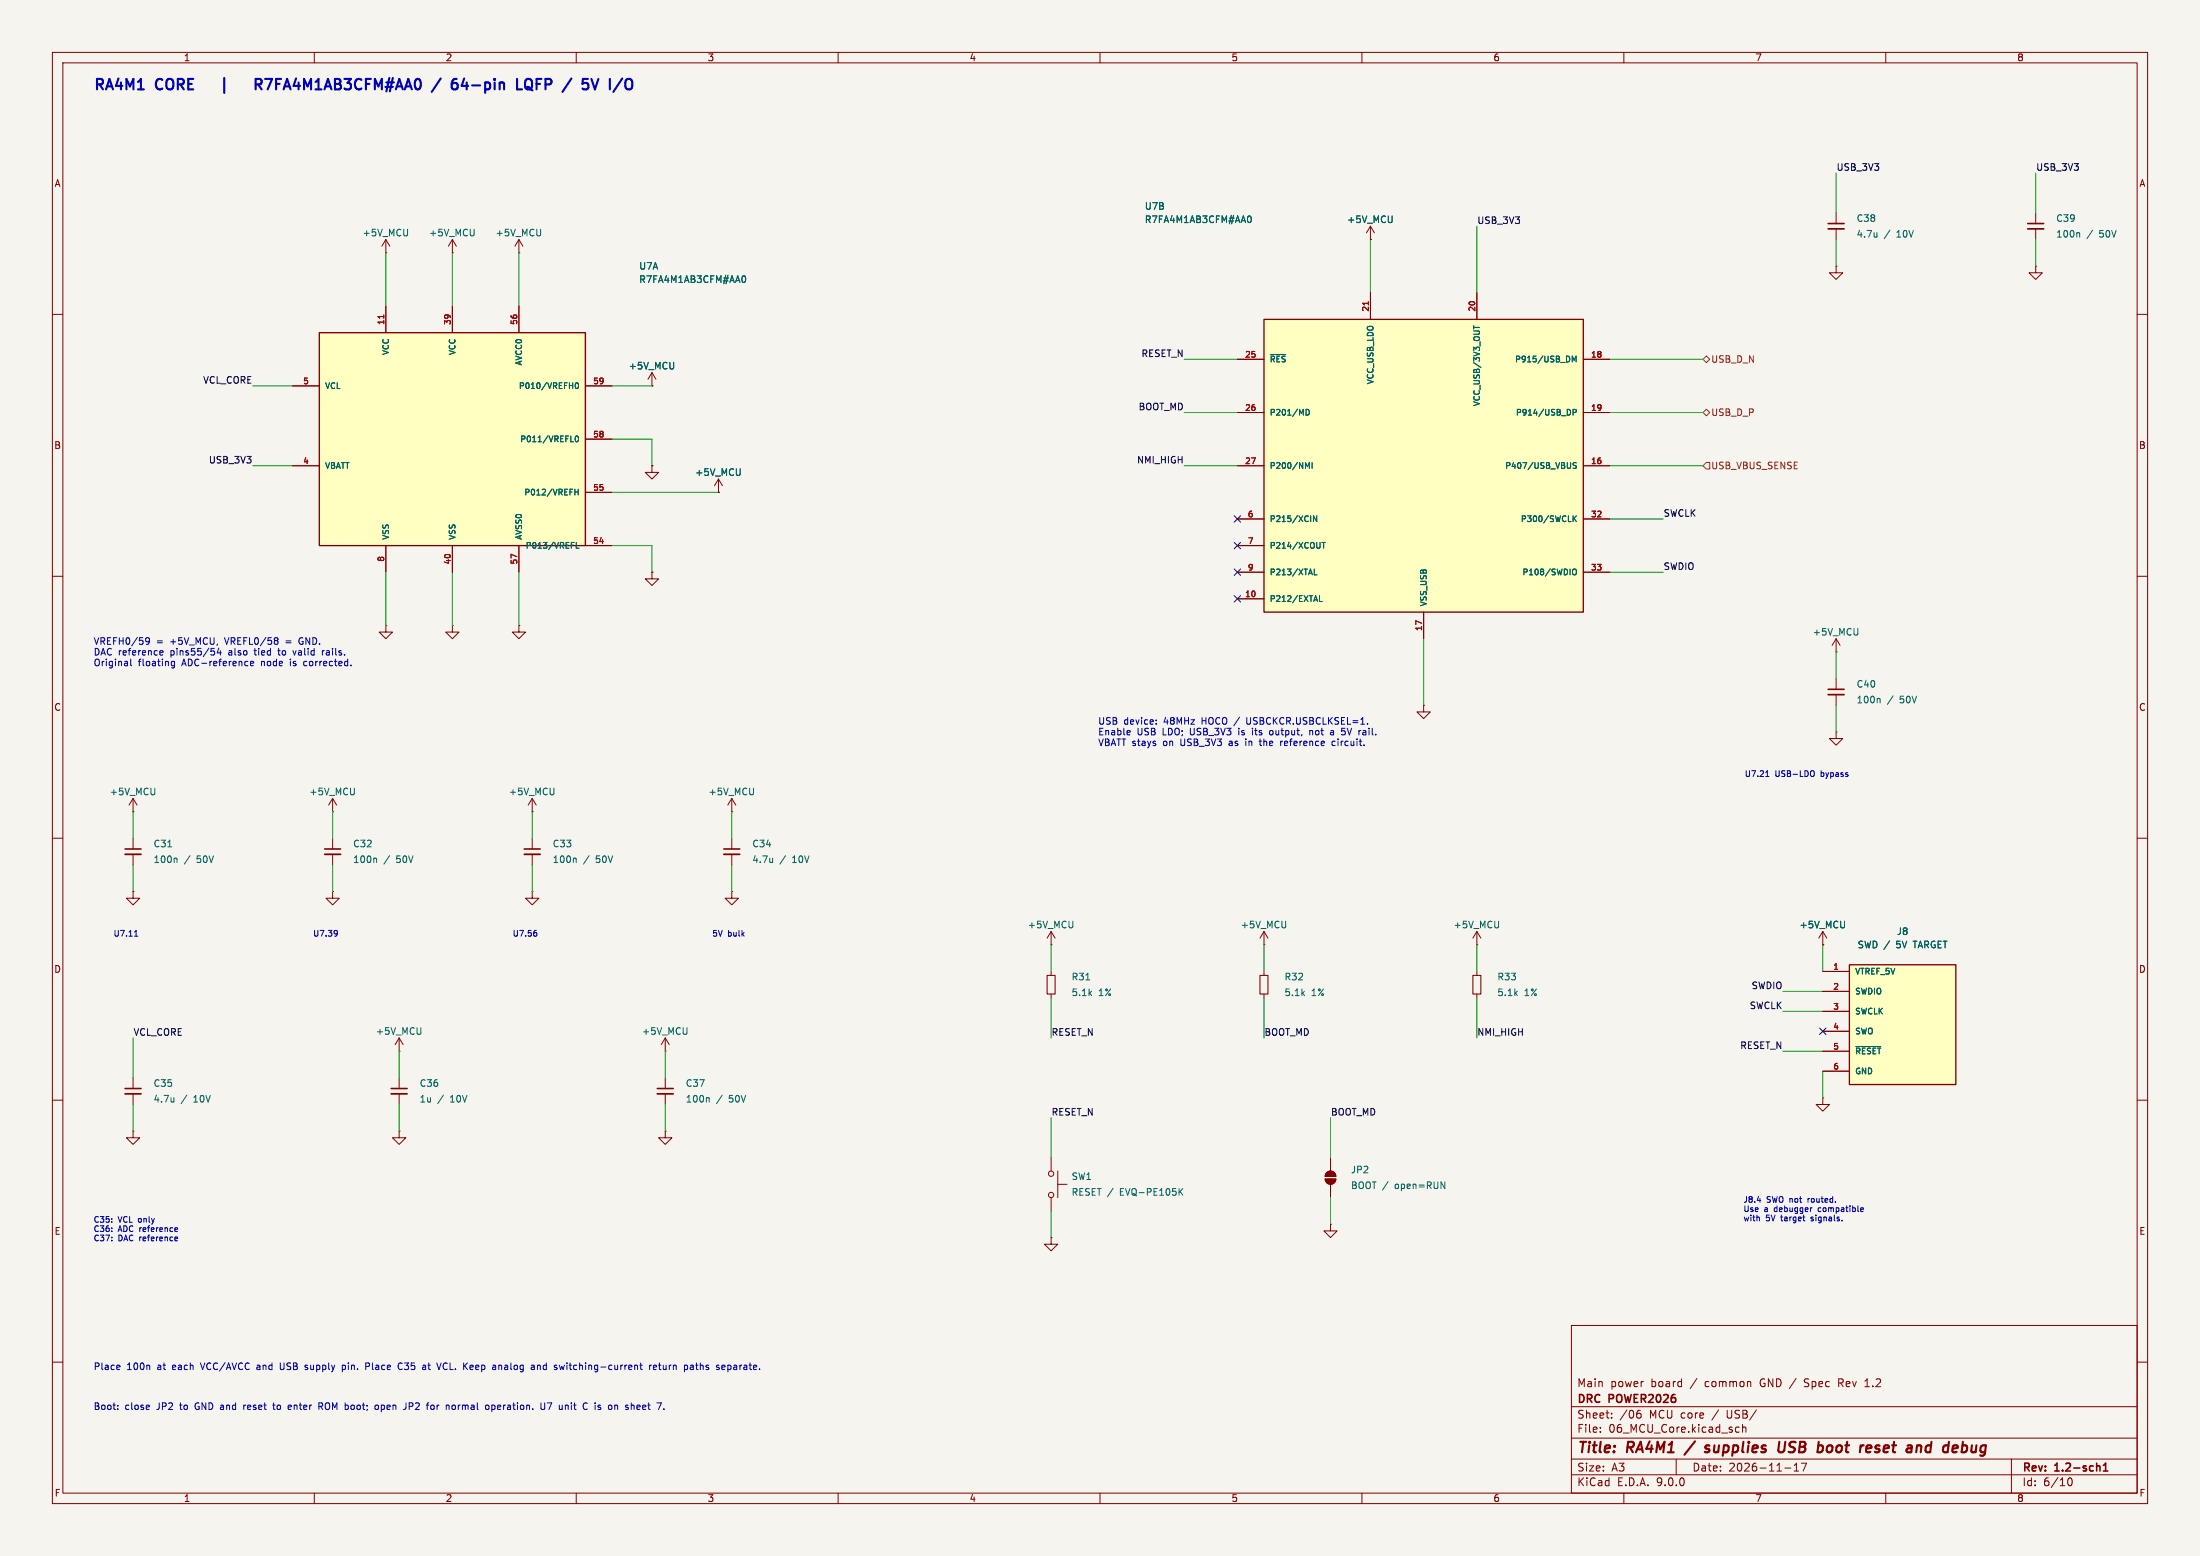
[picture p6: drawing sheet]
<svg xmlns="http://www.w3.org/2000/svg" width="420mm" height="297mm" viewBox="0 0 420 297" stroke-linecap="round" stroke-linejoin="round" font-family="sans-serif">
<path d="M0 0h420v297h-420z" fill="#f5f4ef" stroke="#f5f4ef" stroke-width=".19"/>
<g fill="none" stroke="#840000" stroke-width=".19">
<path d="M10 10h400v277h-400zM12 12h396v273h-396zM60 10v2M110 10v2M160 10v2M210 10v2M260 10v2M310 10v2M360 10v2M73.7 48.3h.1M73.7 45.7l-.8 1.3M73.7 45.7l.7 1.3"/>
<path d="M73.7 45.7v2.6M86.4 48.3h.1M86.4 45.7l-.8 1.3M86.4 45.7l.7 1.3M86.4 45.7v2.6M99.1 48.3h.1M99.1 45.7l-.8 1.3M99.1 45.7l.7 1.3M99.1 45.7v2.6M261.6 45.7h.1M261.6 43.2l-.7 1.3M261.6 43.2l.8 1.3"/>
<path d="M261.6 43.2v2.5M350.5 50.8v1.3h1.3l-1.3 1.2-1.3-1.2h1.3M350.5 50.8h.1M10 60h2M408 60h2M10 110h2M73.7 119.4v1.3h1.2l-1.2 1.2-1.3-1.2h1.3M73.7 119.4h.1M86.4 119.4v1.3h1.2l-1.2 1.2-1.3-1.2h1.3M86.4 119.4h.1M99.1 119.4v1.3h1.2l-1.2 1.2-1.3-1.2h1.3M99.1 119.4h.1"/>
<path d="M408 110h2M10 160h2M139.7 154.9h.1M139.7 152.4v2.5M139.7 152.4l-.8 1.3M139.7 152.4l.8 1.3M408 160h2M63.5 170.2v1.3h1.3l-1.3 1.2-1.3-1.2h1.3M63.5 170.2h.1M139.7 170.2v1.3h1.3l-1.3 1.2-1.3-1.2h1.3M139.7 170.2h.1M139.7 160v2.1"/>
<path d="M139.7 163.1v2M281.9 177.8v2.5M281.9 177.8l-.7 1.3M281.9 177.8l.8 1.3M281.9 180.3h.1M281.9 185.4v.8M281.9 189.7v.8M10 210h2M76.2 215.9v1.3h1.3l-1.3 1.2-1.3-1.2h1.3M76.2 215.9h.1M76.2 205.7v2.1M76.2 208.8v2"/>
<path d="M408 210h2M200.7 236.2v1.3h1.2l-1.2 1.3-1.3-1.3h1.3M200.7 236.2h.1M200.7 221v2.5M200.7 228.6v2.5M201.9 226.1h1.8M201.9 223.5v5.1M300 253h108v32h-108zM10 260h2M300 278.5h108M300 274.5h108M300 268.5h108"/>
<path d="M305.5 273.2v.2M305.5 272.5v.1M307.7 270.5v.2M307.7 269.8v.1M312.7 269.8h.5l.1 .2-.1 .5-.5 .2M313.2 269.2l-.5 .1M320 278.5v3M331.4 273.3h.6M331.4 272.5h.6M332.7 272.5l.2-.1 .3 .1 .1 .9M332.7 271.9v1.5M342.5 279.7l.4-.4v1.5"/>
<path d="M343.9 279.3h1l-.7 1.5M344.4 264.6l.3 .1M344.6 263.3l-.2 .2 .2 .3M351 264h.6M351.6 263.2h-.6v1.5M356 264.7h.9M356.2 263.5l.2-.3v1.5M384 278.5v6.5M408 260h2M60 285v2M110 285v2M160 285v2"/>
<path d="M210 285v2M260 285v2M300 281.5h108M310 285v2M340.7 280.2h1.2M342.5 280.8h.9M360 285v2M394.7 282.7l.2-.5 .2-.1a.8 .8 0 0 1 .5 .7 .8 .8 0 0 1-.5 .8l-.2-.2-.2-.4"/>
<circle cx="200.7" cy="224" r=".51"/>
<circle cx="200.7" cy="228.1" r=".51"/>
</g>
<path d="M138.2 162.1h3M74.7 207.8h3M401.5 279.7l.5-.4v1.5M401.5 280.8h.9" fill="none" stroke="#840000" stroke-width=".3"/>
<path d="M323.6 275.1l-2 2.6M326.3 276a.49 .49 0 0 0-.8 .3l.1 .1 .7 .2v.3l-.3 .3-.6-.1M339.7 275.2l-.2 1.6M340.8 275.2l-.2 1.6a.64 .64 0 0 1-1.1 .2M348.9 277.1h.6M349.5 275.9a.62 .62 0 0 0-.7 .4M357.9 277.1l.6 .1M358.4 275.9l-.4 .4 .3 .2h.3M368.1 275.9l-.5 .4v.5l.1 .3 .6 .1M374.8 275.9l.6 .1 .1 .3v.5l-.5 .4" fill="none" stroke="#840000" stroke-width=".4"/>
<path d="M138.2 163.1h3M74.7 208.8h3" fill="none" stroke="#840000" stroke-width=".33"/>
<path d="M77.8 43.8l-.1 1.1M90.5 43.8l-.1 1.1M103.2 43.8l-.1 1.1M265.8 41.2l-.1 1.2M143.8 150.4v1.2M147.5 163.8v.8M147.5 164.5l-.1 .1M286.1 175.8l-.1 1.2M225.3 227.4l.5 .7M225.8 226.9l-.7 .7" fill="none" stroke="#006464" stroke-width=".19"/>
<path d="M281.2 186.2h1.5v3.5h-1.5z" fill="none" stroke="#840000" stroke-width=".2"/>
<path d="M353.1 184.2h20.3v22.8h-20.3z" fill="#ffffc2"/>
<path d="M353.1 184.2h20.3v22.8h-20.3z" fill="none" stroke="#840000" stroke-width=".25"/>
<path d="M200.7 177.8l-.8 1.3M200.7 177.8l.7 1.3M200.7 177.8v2.5M200.7 180.3h.1M348 185.4h5.1M348 189.2h5.1M348 193h5.1M348 196.9h5.1M348 200.7h5.1M348 204.5h5.1" fill="none" stroke="#840000" stroke-width=".19"/>
<path d="M204.8 175.8l-.1 1.2M360.7 179.6l-1 1.6M354.3 199.8h4.7" fill="none" stroke="#006464" stroke-width=".19"/>
<path d="M241.3 61h61v55.8h-61z" fill="#ffffc2"/>
<path d="M241.3 61h61v55.8h-61z" fill="none" stroke="#840000" stroke-width=".25"/>
<g fill="none" stroke="#840000" stroke-width=".19">
<path d="M261.6 55.9v5.1M281.9 55.9v5.1M236.2 68.6h5.1M236.2 78.7h5.1M302.3 68.6h5M302.3 78.7h5M236.2 88.9h5.1M236.2 99.1h5.1M302.3 88.9h5M302.3 99.1h5M236.2 104.1h5.1M236.2 109.2h5.1"/>
<path d="M236.2 114.3h5.1M271.8 116.8v5.1M302.3 109.2h5"/>
</g>
<g fill="none" stroke="#006464" stroke-width=".19">
<path d="M238.4 41.2a.68 .68 0 0 1 .5 .7 .68 .68 0 0 1-.5 .6M242.5 67.7h2.9M249.3 78.1a.56 .56 0 0 1 .7 .6 .56 .56 0 0 1-.7 .5zM281.3 62.2v.6M281.3 62.5h1.1M300.1 69.1v-1.1l.4 .8 .4-.8v1.1M300.3 78.7h.5l.1-.5-.6-.1v1.1M249.2 88.3l.4 .8 .4-.8v1.1M250.5 88.3v1.1M251.4 98.5v1.1l-.7-1.1v1.1M300.3 98.5v1.1M300.5 98.9l.4 .7"/>
<path d="M300.9 88.4l-.4-.1-.2 .2 .1 .3 .5 .2v.3h-.6M300.9 98.5l-.6 .6M250.9 108.6v1.1h.5M251.9 113.7v1.1h.5M252.4 103.5h.6M252.7 103.5v1.1M300.2 109a.37 .37 0 0 1 .4-.4 .37 .37 0 0 1 .3 .4v.4a.37 .37 0 0 1-.3 .3 .37 .37 0 0 1-.4-.3"/>
</g>
<path d="M261.2 57.6v.6" fill="none" stroke="#a90000" stroke-width=".19"/>
<path d="M61 63.5h50.8v40.6h-50.8z" fill="#ffffc2"/>
<path d="M61 63.5h50.8v40.6h-50.8z" fill="none" stroke="#840000" stroke-width=".25"/>
<g fill="none" stroke="#840000" stroke-width=".19">
<path d="M73.7 58.4v5.1M86.4 58.4v5.1M99.1 58.4v5.1M261.6 45.7h.1M261.6 55.9v5.1M281.9 55.9v5.1M350.5 40.6v2.1M350.5 43.7v2M388.6 50.8v1.3h1.3l-1.3 1.2-1.3-1.2h1.3M388.6 50.8h.1M388.6 40.6v2.1M388.6 43.7v2"/>
<path d="M55.9 73.7h5.1M111.8 73.7h5M124.5 73.7h.1M124.5 71.1l-.8 1.3M124.5 71.1l.7 1.3M124.5 71.1v2.6M236.2 68.6h5.1M236.2 78.7h5.1M302.3 68.6h5M302.3 78.7h5M55.9 88.9h5.1M111.8 83.8h5"/>
<path d="M111.8 94h5M124.5 88.9v1.3h1.2l-1.2 1.2-1.3-1.2h1.3M124.5 88.9h.1M137.2 94h.1M137.2 91.4l-.8 1.3M137.2 91.4l.7 1.3M137.2 91.4v2.6M236.2 88.9h5.1M236.2 99.1h5.1M302.3 88.9h5M302.3 99.1h5M73.7 104.1v5.1"/>
<path d="M86.4 104.1v5.1M99.1 104.1v5.1M111.8 104.1h5M124.5 109.2v1.3h1.2l-1.2 1.3-1.3-1.3h1.3M124.5 109.2h.1M236.2 104.1h5.1M236.2 109.2h5.1M236.2 114.3h5.1M271.8 116.8v5.1M302.3 109.2h5M271.8 134.6v1.3h1.2l-1.2 1.3-1.3-1.3h1.3M271.8 134.6h.1"/>
<path d="M350.5 124.5h.1M350.5 139.7v1.3h1.3l-1.3 1.2-1.3-1.2h1.3M350.5 139.7h.1M350.5 121.9v2.6M350.5 129.5v2.1M350.5 132.6v2M350.5 121.9l-.7 1.3M350.5 121.9l.8 1.3M25.4 154.9h.1M25.4 152.4l-.8 1.3M25.4 152.4l.8 1.3M25.4 152.4v2.5"/>
<path d="M63.5 154.9h.1M63.5 152.4l-.8 1.3M63.5 152.4l.8 1.3M63.5 152.4v2.5M101.6 154.9h.1M101.6 152.4v2.5M101.6 152.4l-.8 1.3M101.6 152.4l.8 1.3M25.4 170.2v1.3h1.3l-1.3 1.2-1.3-1.2h1.3M25.4 170.2h.1M25.4 160v2.1M25.4 163.1v2"/>
<path d="M63.5 160v2.1M63.5 163.1v2M101.6 170.2v1.3h1.3l-1.3 1.2-1.3-1.2h1.3M101.6 170.2h.1M101.6 160v2.1M101.6 163.1v2M241.3 177.8l-.8 1.3M241.3 177.8l.8 1.3M241.3 177.8v2.5M348 177.8l-.8 1.3M348 177.8l.7 1.3M348 177.8v2.5"/>
<path d="M76.2 198.1l-.8 1.3M76.2 198.1l.8 1.3M76.2 198.1v2.6M127 198.1v2.6M127 198.1l-.8 1.3M127 198.1l.8 1.3M200.7 185.4v.8M200.7 189.7v.8M241.3 180.3h.1M241.3 185.4v.8M241.3 189.7v.8M348 180.3h.1"/>
<path d="M348 185.4h5.1M348 189.2h5.1M348 193h5.1M348 196.9h5.1M25.4 215.9v1.3h1.3l-1.3 1.2-1.3-1.2h1.3M25.4 215.9h.1M25.4 205.7v2.1M25.4 208.8v2M76.2 200.7h.1M127 200.7h.1M127 215.9v1.3h1.3l-1.3 1.2-1.3-1.2h1.3M127 215.9h.1"/>
<path d="M127 205.7v2.1M127 208.8v2M348 209.6v1.2h1.2l-1.2 1.3-1.3-1.3h1.3M348 209.6h.1M348 200.7h5.1M348 204.5h5.1M253 225h2a1.02 1.02 0 0 1-1 1.1 1.02 1.02 0 0 1-1-1.1zM253.3 223.8a1.02 1.02 0 0 1 1.1-.2 1.02 1.02 0 0 1 .6 .9h-2zM254 233.7v1.2h1.3l-1.3 1.3-1.3-1.3h1.3M254 233.7h.1M254 221v2.5M254 226.1v2.5"/>
</g>
<path d="M261.2 57.6v.6M73.3 60.1v.7" fill="none" stroke="#a90000" stroke-width=".19"/>
<g fill="none" stroke="#006464" stroke-width=".19">
<path d="M141.9 52.6a.68 .68 0 0 1 .5 .7 .68 .68 0 0 1-.5 .6M238.4 41.2a.68 .68 0 0 1 .5 .7 .68 .68 0 0 1-.5 .6M265.8 41.2l-.1 1.2M358.3 44.4v.9M358.3 45.1v.1M396.8 44.4l.2 .2v.7M109.9 73.2l.2-.1a.59 .59 0 0 1 .3 .5 .59 .59 0 0 1-.3 .6l-.3-.5zM128.6 69.2l-.1 1.1M242.5 67.7h2.9M249.3 78.1a.56 .56 0 0 1 .7 .6 .56 .56 0 0 1-.7 .5zM281.3 62.2v.6M281.3 62.5h1.1"/>
<path d="M300.1 69.1v-1.1l.4 .8 .4-.8v1.1M300.3 78.7h.5l.1-.5-.6-.1v1.1M109 84.3h.5M109.8 93.4v1.1M109.8 93.9h.6M109.9 83.3l.2-.1a.59 .59 0 0 1 .3 .6 .59 .59 0 0 1-.3 .5l-.3-.4zM110.4 93.4v1.1M141.3 89.5l-.1 1.1M249.2 88.3l.4 .8 .4-.8v1.1M250.5 88.3v1.1M251.4 98.5v1.1l-.7-1.1v1.1M300.3 98.5v1.1"/>
<path d="M300.5 98.9l.4 .7M300.9 88.4l-.4-.1-.2 .2 .1 .3 .5 .2v.3h-.6M300.9 98.5l-.6 .6M110 103.5v1.1h.5M250.9 108.6v1.1h.5M251.9 113.7v1.1h.5M252.4 103.5h.6M252.7 103.5v1.1M300.2 109a.37 .37 0 0 1 .4-.4 .37 .37 0 0 1 .3 .4v.4a.37 .37 0 0 1-.3 .3 .37 .37 0 0 1-.4-.3M354.7 120l-.1 1.1M358.7 133.3l.2 .2v.7M29.5 150.4v1.2"/>
<path d="M67.6 150.4v1.2M105.7 150.4v1.2M32 161.6h.8M33.6 163.8l.2 .2v.6M71.7 163.8l.2 .2v.6M109.8 163.8l.2 .2v.6M245.4 175.8v1.2M352.1 175.8v1.2M360.7 179.6l-1 1.6M80.3 196.2v1.1M131.1 196.2v1.1M207.3 187h.7"/>
<path d="M354.3 199.8h4.7M33.2 209.5v.9M33.2 210.2l-.1 .1M135.2 209.5l.2 .2v.7M275.1 225.6l.7 1.3v-1.3"/>
</g>
<path d="M349 42.7h3M387.1 42.7h3M349 131.6h3M23.9 162.1h3M62 162.1h3M100.1 162.1h3M23.9 207.8h3M125.5 207.8h3" fill="none" stroke="#840000" stroke-width=".3"/>
<path d="M349 43.7h3M387.1 43.7h3M349 132.6h3M23.9 163.1h3M62 163.1h3M100.1 163.1h3M23.9 208.8h3M125.5 208.8h3" fill="none" stroke="#840000" stroke-width=".33"/>
<path d="M199.9 186.2h1.5v3.5h-1.5zM240.5 186.2h1.6v3.5h-1.6z" fill="none" stroke="#840000" stroke-width=".2"/>
<g fill="#840000" stroke="#840000" stroke-width=".19">
<path d="M253.3 223.8a1.02 1.02 0 0 1 1.1-.2 1.02 1.02 0 0 1 .6 .9h-2z"/>
<path d="M253 225h2a1.02 1.02 0 0 1-1 1.1 1.02 1.02 0 0 1-1-1.1z"/>
</g>
<path d="M325.1 78.7l.7-.6 .6 .6-.6 .7zM325.1 68.6l.7-.7 .6 .7-.6 .6zM325.8 88.3h.6v1.2h-.6l-.7-.6z" fill="none" stroke="#725600" stroke-width=".19"/>
<g fill="none" stroke="#009600" stroke-width=".19">
<path d="M350.5 33v7.6M388.6 33v7.6M73.7 48.3v10.1M86.4 48.3v10.1M99.1 48.3v10.1M261.6 45.7v10.2M281.9 43.2v12.7M350.5 45.7v5.1M388.6 45.7v5.1M48.3 73.7h7.6M116.8 73.7h7.7M226.1 68.6h10.1"/>
<path d="M226.1 78.7h10.1M307.3 68.6h17.8M307.3 78.7h17.8M48.3 88.9h7.6M116.8 83.8h7.7v5.1M116.8 94h20.4M226.1 88.9h10.1M307.3 88.9h17.8M307.3 99.1h10.2M73.7 109.2v10.2M86.4 109.2v10.2M99.1 109.2v10.2"/>
<path d="M116.8 104.1h7.7v5.1M307.3 109.2h10.2M271.8 121.9v12.7M350.5 124.5v5M350.5 134.6v5.1M25.4 154.9v5.1M63.5 154.9v5.1M101.6 154.9v5.1M139.7 154.9v5.1M25.4 165.1v5.1M63.5 165.1v5.1M101.6 165.1v5.1"/>
<path d="M139.7 165.1v5.1M25.4 198.1v7.6M200.7 180.3v5.1M200.7 190.5v7.6M241.3 180.3v5.1M241.3 190.5v7.6M281.9 180.3v5.1M281.9 190.5v7.6M340.4 193h7.6M340.4 189.2h7.6M348 180.3v5.1M25.4 210.8v5.1"/>
<path d="M76.2 200.7v5M76.2 210.8v5.1M127 200.7v5M127 210.8v5.1M200.7 213.4v7.6M254 213.4v7.6M340.4 200.7h7.6M348 204.5v5.1M200.7 231.1v5.1M254 228.6v5.1"/>
</g>
<path d="M235.6 98.5l1.2 1.2M236.8 98.5l-1.2 1.2M235.6 103.5l1.2 1.2M235.6 108.6l1.2 1.2M235.6 113.7l1.2 1.2M236.8 103.5l-1.2 1.2M236.8 108.6l-1.2 1.2M236.8 113.7l-1.2 1.2M347.4 196.2l1.2 1.3M348.6 196.2l-1.2 1.3" fill="none" stroke="#000084" stroke-width=".19"/>
<g fill="none" stroke="#0000c2" stroke-width=".19">
<path d="M25 125.8v1.1l.1 .2M28.5 122.3l-.2 .2-.4-.1-.1-.1v-.3l.2-.3h.3l.2 .3a.84 .84 0 0 1-.3 1h-.3M30.6 125h.5M30.6 124.3l.3-.1 .2 .3-.6 .1M32.8 126.4v.6l.1 .1 .4-.1M33.3 126.2v1.1l-.2 .2-.3-.1M40.9 124.3l.1 .2-.1 .5M41.8 123.7l-.3 .9h.8M42.1 124.2v.8M47.2 126.2l.1 .1M47.3 127l-.1 .1M47.8 126.7l.6-.2v-.2l-.4-.1-.2 .2 .1 .6h.5"/>
<path d="M52.8 121.7l.3 .3-.3 .3 .3 .2v.3l-.3 .2M53 124.2h.5M53.2 123.8l.1 1.2M55.9 124.2l.3 .8 .3-.8M57.3 121.8l-.2 .5 .2 .6M58.2 126.2l-.2 .3v.3l.2 .3M61.5 124.2v.8M61.9 124.2l-.4 .2M67 127v.1M215.6 139.4l.2 .3-.6 .2M220.7 138.1v.1M220.7 137.4v.2"/>
<path d="M238 137v1l.3 .2M239.1 139.4v.9M242.8 139.4l-.3 .1-.1 .2v.5l.4 .1M250 139.6l.4-.2 .2 .2M250 139.4v.9M254 139.5h.5l.1 .8M254.6 139.7l-.6 .2M256.2 139l-.1 .6M256.8 139.6v.6M260.3 139.4h.3M260.3 139.8h.3M215.7 140.2l-.1 .1"/>
<path d="M237.8 141.5v.8M240.4 141.5h.5M240.6 141.1v1l.3 .2M244.5 141.5v.8M244.5 141.6v.1M254 140.2h.6M254.9 141.5h-.4l-.2 .2 .1 .6h.5M260.3 140.3h.3M337.1 148.2h.6M337.3 147.3l.1-.2v1.1M346.1 147.1l.3 .4-.1 .6-.2 .1M25.7 178.7h.6"/>
<path d="M25.9 177.8l.1-.2v1.1M64.2 177.6l.2 .2-.2 .8M64.4 178.1l-.2 .2M102.2 177.6h.2M102.3 178l.2 .2v.3l-.2 .2M33.5 234.3l.4 .1v.2l-.5 .1M33.5 236.1l.4 .1v.2l-.5 .1M33.9 235l-.4 .1M33.9 236.8h-.4M335.5 229.1h.6M345.8 230.5h.1M355.4 230.5l.3 .1v.2l-.5 .1"/>
<path d="M355.7 231.2l-.3 .1M22.5 268.9v.1M22.5 268.3v.1M22.7 260.6l.2 .3-.6 .1M22.8 261.4h-.1M38.3 260.2l.4 1.2M46.5 268.2v.8M46.9 268.2l-.4 .2M49.2 260.6h-.1M49.2 260.9l-.2 .2 .2 .3M52 268.2h.5M52.2 267.8v1.1l.3 .1"/>
<path d="M53.5 260.2v1l.1 .2h.4M55.2 268.2l.4 .1v.2l-.6 .1M55.6 269h-.4M58.4 261l.4 .2M58.4 260.6h.3M58.8 261.2l-.5 .2M60.9 267.8h.5l.2 .2-.1 .4h-.6M61.2 268.4l.4 .6M65.4 260.6h.3l.3 .2-.2 .6h-.4M65.4 260.6v1.2M69.8 260.2h.5l.3 .2-.2 .4h-.6M71.8 268.2l.3 .1 .1 .1v.5l-.4 .1"/>
<path d="M72.8 269h.4M72.8 268.2v1.3M73.2 268.2l-.4 .1M76.1 261.2l.3 .2 .4-.1M76.8 260.3l-.4-.1-.3 .1M77.5 267.8v.9M78.1 268.4h.5M78.6 267.8h-.5v1.2M81.7 260.6h.5M81.9 260.2v1l.1 .2M82.6 268.2l.3 .2v.4l-.3 .2M84.6 260.9l.1 .3 .4 .2"/>
<path d="M85.1 260.2l-.4 .1-.1 .4M86.4 268.3l.3-.1 .2 .2-.1 .6h-.4M93.9 268.3l.4-.1 .2 .2-.1 .6h-.5M93.9 268.2v1.3M95.4 260.6l.4 .2v.6M102.6 260.7l.2-.1h.3l.1 .8M102.6 260.6v.8M104 267.8v1l-.1 .2h-.4M104.5 267.8h.8l-.5 1.2M107.7 260.6l-.2 .8M109.1 267.8v.1M109.1 268.2v.8"/>
<path d="M113.6 267.8v.1M113.6 268.2v.8M120.5 267.8v1.2M122.9 268.2l-.2 .2v.5l.2 .1M123.3 268.5l-.6 .1M124 260.6v.8M124.4 260.6l-.4 .2M124.7 261l.6-.1v-.3h-.4l-.2 .2 .1 .6h.5M125.7 260.6h.5M125.9 260.2v1l.3 .2M132.2 260.6l.2 .2v.6M132.4 261.4h-.5"/>
<path d="M132.4 260.9h-.5M132.8 260.6h.5M133 260.2v1l.3 .2M139 260.6h.3l.3 .2-.2 .6h-.4M139 260.6v1.2"/>
</g>
<g fill="none" stroke="#0000c2" stroke-width=".4">
<path d="M19.6 15.3l-.3-.2h-.8v2M20.2 17.1l.7-2 .7 2M22.6 15l-.5 1.4M24.1 17.1v-2l.7 1.4 .7-1.4v2M26.7 15.4l.2-.3v2M31 15.3a.69 .69 0 0 0-1.1 .1M31.9 15.4a.68 .68 0 0 1 1.1 0M35 15.3l-.3-.2h-.8v2M36.9 15.1h-1v2M42.8 14.9v2.8M48.8 16.1h.8a.54 .54 0 0 0 .4-.5 .54 .54 0 0 0-.4-.5h-.8v2M49.3 16.1l.6 1"/>
<path d="M50.6 15.1h1.3l-.8 2M52.7 16h.7M53.7 15.1h-1v2M54.1 17.1l.7-2 .7 2M56.5 15l-.5 1.4M58 17.1v-2l.7 1.4 .7-1.4v2M60.6 15.4l.2-.3v2M61.9 17.1l.7-2 .7 2M64.9 15.3l-.3-.2h-.7v2M65.8 15.1h1.2l-.7 .7M69 15.3a.69 .69 0 0 0-1.1 .1M70.8 15.1h-.9v2"/>
<path d="M71.6 17.1v-2l.6 1.4 .7-1.4v2M74.3 14.9l-.5 2.5M75 14.9l-.6 2.5M75.6 17.1l.6-2 .7 2M77.3 17.1l.6-2 .7 2M79.4 15.3a.46 .46 0 0 1 .7 0M84.1 15l-1.7 2.5M86.2 16.2l.4-.4 .6 .1 .2 .3M87.2 15.1a.79 .79 0 0 0-1 .8v.8l.2 .3 .6 .1 .4-.4M88.6 15l-.5 1.4M90.1 16.3h1.6M94.4 15.1v.2"/>
<path d="M98.7 15.1v2M100.3 15.4a.68 .68 0 0 1 1.2 0M102.4 16h.7M103.4 15.1h-1v2M105.3 15.4l-.4-.3h-.8v2M105.3 15.7l-.4 .4h-.8M109.1 15l-1.7 2.5M112.2 15.1h-.9l-.1 .9M112.9 15.1l.7 2 .6-2M116.4 15.1v2M118.8 15l-1.7 2.5M119.5 15.4a.68 .68 0 0 1 1.1 0"/>
</g>
<g font-size="2.8" fill="#0000c2">
<text x="17.8" y="18.2">RA4M1</text>
<text x="29.9" y="18.2">CORE</text>
<text x="53.7" y="18.2">R7FA4M1AB3CFM#AA0</text>
<text x="88.4" y="18.2">/</text>
<text x="92.8" y="18.2">64-pin</text>
<text x="106" y="18.2">LQFP</text>
<text x="120.1" y="18.2">5V</text>
</g>
<g font-size="2.8" fill="#840000">
<text x="301" y="277.9">Title:</text>
<text x="310.6" y="277.9">RA4M1</text>
<text x="327.2" y="277.9">supplies</text>
<text x="341.9" y="277.9">USB</text>
<text x="350.2" y="277.9">boot</text>
<text x="359.1" y="277.9">reset</text>
<text x="368.9" y="277.9">and</text>
<text x="376.6" y="277.9">debug</text>
</g>
<g font-size="2.1" fill="#840000">
<text x="301" y="268.2">DRC</text>
<text x="301" y="265">Main</text>
<text x="307.2" y="268.2">POWER2026</text>
<text x="307.4" y="265">power</text>
<text x="315.2" y="265">board</text>
<text x="322.9" y="265">/</text>
<text x="325.8" y="265">common</text>
<text x="336.4" y="265">GND /</text>
<text x="345.2" y="265">Spec</text>
<text x="351.8" y="265">Rev</text>
<text x="357" y="265">1.2</text>
<text x="301" y="273.7">File:</text>
<text x="301" y="271">Sheet:</text>
<text x="307.1" y="273.7">06_MCU_Core.kicad_sch</text>
<text x="309.2" y="271">/06</text>
<text x="314.9" y="271">MCU core</text>
<text x="327.2" y="271">/</text>
<text x="330.1" y="271">USB/</text>
<text x="301" y="281.1">Size:</text>
<text x="307.6" y="281.1">A3</text>
<text x="323" y="281.1">Date:</text>
<text x="330" y="281.1">2026-11-17</text>
<text x="386" y="281.3">Rev:</text>
<text x="392.4" y="281.3">1.2-sch1</text>
<text x="301" y="283.9">KiCad</text>
<text x="308.7" y="283.9">E.D.A.</text>
<text x="316.3" y="283.9">9.0.0</text>
<text x="386" y="283.9">Id:</text>
<text x="390.1" y="283.9">6/10</text>
</g>
<g font-size="1.8" fill="#840000">
<text x="35" y="11.9">1</text>
<text x="85" y="11.9">2</text>
<text x="135" y="11.9">3</text>
<text x="185" y="11.9">4</text>
<text x="235" y="11.9">5</text>
<text x="285" y="11.9">6</text>
<text x="335" y="11.9">7</text>
<text x="385" y="11.9">8</text>
<text x="10.3" y="35.9">A</text>
<text x="408.3" y="35.9">A</text>
<text x="10.3" y="85.9">B</text>
<text x="408.2" y="85.9">B</text>
<text x="10.3" y="135.9">C</text>
<text x="408.2" y="135.9">C</text>
<text x="10.3" y="185.9">D</text>
<text x="408.2" y="185.9">D</text>
<text x="10.3" y="235.9">E</text>
<text x="408.3" y="235.9">E</text>
<text x="10.3" y="285.9">F</text>
<text x="35" y="286.9">1</text>
<text x="85" y="286.9">2</text>
<text x="135" y="286.9">3</text>
<text x="185" y="286.9">4</text>
<text x="235" y="286.9">5</text>
<text x="285" y="286.9">6</text>
<text x="335" y="286.9">7</text>
<text x="385" y="286.9">8</text>
<text x="408.3" y="285.9">F</text>
</g>
<g font-size="1.8" fill="#0f0f0f">
<text x="350.5" y="32.7">USB_3V3</text>
<text x="388.6" y="32.7">USB_3V3</text>
<text x="281.9" y="42.8">USB_3V3</text>
<text x="217.8" y="68.2">RESET_N</text>
<text x="38.7" y="73.3">VCL_CORE</text>
<text x="217.3" y="78.4">BOOT_MD</text>
<text x="39.8" y="88.6">USB_3V3</text>
<text x="217" y="88.6">NMI_HIGH</text>
<text x="317.5" y="98.7">SWCLK</text>
<text x="317.5" y="108.9">SWDIO</text>
<text x="334.3" y="188.9">SWDIO</text>
<text x="25.4" y="197.8">VCL_CORE</text>
<text x="200.7" y="197.8">RESET_N</text>
<text x="241.3" y="197.8">BOOT_MD</text>
<text x="281.9" y="197.8">NMI_HIGH</text>
<text x="333.9" y="192.7">SWCLK</text>
<text x="332.1" y="200.3">RESET_N</text>
<text x="200.7" y="213">RESET_N</text>
<text x="254" y="213">BOOT_MD</text>
</g>
<g font-size="1.8" fill="#006464">
<text x="218.4" y="40.2">U7B</text>
<text x="69.1" y="45.3">+5V_MCU</text>
<text x="81.8" y="45.3">+5V_MCU</text>
<text x="94.5" y="45.3">+5V_MCU</text>
<text x="218.4" y="42.8">R7FA4M1AB3CFM#AA0</text>
<text x="257.1" y="42.8">+5V_MCU</text>
<text x="354.3" y="45.5">4.7u</text>
<text x="354.3" y="42.5">C38</text>
<text x="359.7" y="45.5">/</text>
<text x="362.2" y="45.5">10V</text>
<text x="392.4" y="42.5">C39</text>
<text x="392.4" y="45.5">100n</text>
<text x="398.4" y="45.5">/</text>
<text x="400.9" y="45.5">50V</text>
<text x="121.9" y="51.7">U7A</text>
<text x="121.9" y="54.2">R7FA4M1AB3CFM#AA0</text>
<text x="119.9" y="70.7">+5V_MCU</text>
<text x="132.6" y="91">+5V_MCU</text>
<text x="346" y="121.5">+5V_MCU</text>
<text x="354.3" y="131.4">C40</text>
<text x="354.3" y="134.4">100n</text>
<text x="360.3" y="134.4">/</text>
<text x="362.8" y="134.4">50V</text>
<text x="20.9" y="152">+5V_MCU</text>
<text x="59" y="152">+5V_MCU</text>
<text x="97.1" y="152">+5V_MCU</text>
<text x="135.2" y="152">+5V_MCU</text>
<text x="29.2" y="161.9">C31</text>
<text x="67.3" y="161.9">C32</text>
<text x="105.4" y="161.9">C33</text>
<text x="143.5" y="161.9">C34</text>
<text x="29.2" y="164.9">100n</text>
<text x="35.2" y="164.9">/</text>
<text x="37.7" y="164.9">50V</text>
<text x="67.3" y="164.9">100n</text>
<text x="73.3" y="164.9">/</text>
<text x="75.8" y="164.9">50V</text>
<text x="105.4" y="164.9">100n</text>
<text x="111.4" y="164.9">/</text>
<text x="113.9" y="164.9">50V</text>
<text x="143.5" y="164.9">4.7u</text>
<text x="148.9" y="164.9">/</text>
<text x="151.4" y="164.9">10V</text>
<text x="196.1" y="177.4">+5V_MCU</text>
<text x="236.8" y="177.4">+5V_MCU</text>
<text x="277.4" y="177.4">+5V_MCU</text>
<text x="343.4" y="177.4">+5V_MCU</text>
<text x="362" y="178.7">J8</text>
<text x="354.5" y="181.2">SWD</text>
<text x="362.1" y="181.2">5V</text>
<text x="365.6" y="181.2">TARGET</text>
<text x="204.5" y="187.3">R31</text>
<text x="204.5" y="190.3">5.1k</text>
<text x="209.7" y="190.3">1%</text>
<text x="245.1" y="187.3">R32</text>
<text x="245.1" y="190.3">5.1k</text>
<text x="250.3" y="190.3">1%</text>
<text x="285.8" y="187.3">R33</text>
<text x="285.8" y="190.3">5.1k</text>
<text x="291" y="190.3">1%</text>
<text x="71.7" y="197.7">+5V_MCU</text>
<text x="122.5" y="197.7">+5V_MCU</text>
<text x="29.2" y="207.6">C35</text>
<text x="80" y="207.6">C36</text>
<text x="130.8" y="207.6">C37</text>
<text x="29.2" y="210.6">4.7u</text>
<text x="34.6" y="210.6">/</text>
<text x="37.1" y="210.6">10V</text>
<text x="80" y="210.6">1u</text>
<text x="83.5" y="210.6">/</text>
<text x="86.1" y="210.6">10V</text>
<text x="130.8" y="210.6">100n</text>
<text x="136.8" y="210.6">/</text>
<text x="139.3" y="210.6">50V</text>
<text x="204.5" y="225.4">SW1</text>
<text x="257.8" y="224.2">JP2</text>
<text x="257.8" y="227.2">BOOT /</text>
<text x="266.4" y="227.2">open=RUN</text>
<text x="204.5" y="228.4">RESET /</text>
<text x="213.9" y="228.4">EVQ-PE105K</text>
</g>
<g font-size="1.8" fill="#725600">
<text x="326.6" y="69.4">USB_D_N</text>
<text x="326.6" y="79.6">USB_D_P</text>
<text x="326.6" y="89.8">USB_VBUS_SENSE</text>
</g>
<g font-size="1.8" fill="#0000c2">
<text x="17.8" y="123.4">VREFH0/59</text>
<text x="17.8" y="125.4">DAC reference</text>
<text x="29.8" y="123.4">=</text>
<text x="32.6" y="123.4">+5V_MCU,</text>
<text x="32.6" y="125.4">pins55/54</text>
<text x="43.2" y="123.4">VREFL0/58</text>
<text x="43.9" y="125.4">also</text>
<text x="49.1" y="125.4">tied</text>
<text x="53.8" y="125.4">to</text>
<text x="55" y="123.4">=</text>
<text x="56.9" y="125.4">valid</text>
<text x="57.7" y="123.4">GND.</text>
<text x="62.6" y="125.4">rails.</text>
<text x="17.8" y="127.5">Original</text>
<text x="26.4" y="127.5">floating</text>
<text x="34.9" y="127.5">ADC-reference</text>
<text x="50.1" y="127.5">node</text>
<text x="55.8" y="127.5">is</text>
<text x="58.6" y="127.5">corrected.</text>
<text x="209.5" y="138.6">USB</text>
<text x="209.5" y="140.7">Enable</text>
<text x="209.5" y="142.7">VBATT stays</text>
<text x="214.5" y="138.6">device:</text>
<text x="217.1" y="140.7">USB</text>
<text x="222.1" y="140.7">LDO;</text>
<text x="222.2" y="142.7">on</text>
<text x="222.3" y="138.6">48MHz</text>
<text x="225.6" y="142.7">USB_3V3</text>
<text x="227.5" y="140.7">USB_3V3</text>
<text x="229.7" y="138.6">HOCO /</text>
<text x="235.1" y="142.7">as</text>
<text x="236.9" y="140.7">is</text>
<text x="238.4" y="142.7">in</text>
<text x="238.6" y="138.6">USBCKCR.USBCLKSEL=1.</text>
<text x="239.7" y="140.7">its</text>
<text x="241.4" y="142.7">the</text>
<text x="243.2" y="140.7">output,</text>
<text x="245.5" y="142.7">reference</text>
<text x="251.1" y="140.7">not</text>
<text x="255.3" y="140.7">a</text>
<text x="255.6" y="142.7">circuit.</text>
<text x="257.6" y="140.7">5V</text>
<text x="261.1" y="140.7">rail.</text>
<text x="17.8" y="261.8">Place</text>
<text x="24.2" y="261.8">100n</text>
<text x="30.2" y="261.8">at</text>
<text x="33.2" y="261.8">each</text>
<text x="38.9" y="261.8">VCC/AVCC</text>
<text x="49.7" y="261.8">and</text>
<text x="54.3" y="261.8">USB</text>
<text x="59.3" y="261.8">supply</text>
<text x="66.6" y="261.8">pin.</text>
<text x="71.3" y="261.8">Place</text>
<text x="77.7" y="261.8">C35</text>
<text x="82.5" y="261.8">at</text>
<text x="85.6" y="261.8">VCL. Keep</text>
<text x="96.5" y="261.8">analog</text>
<text x="104.1" y="261.8">and</text>
<text x="108.7" y="261.8">switching-current</text>
<text x="127.1" y="261.8">return</text>
<text x="133.9" y="261.8">paths</text>
<text x="140.3" y="261.8">separate.</text>
<text x="17.8" y="269.4">Boot:</text>
<text x="23.8" y="269.4">close</text>
<text x="30" y="269.4">JP2</text>
<text x="34.7" y="269.4">to</text>
<text x="37.7" y="269.4">GND and</text>
<text x="47.4" y="269.4">reset</text>
<text x="53.3" y="269.4">to</text>
<text x="56.3" y="269.4">enter</text>
<text x="62.3" y="269.4">ROM boot;</text>
<text x="73.5" y="269.4">open</text>
<text x="79.2" y="269.4">JP2</text>
<text x="83.8" y="269.4">for</text>
<text x="87.6" y="269.4">normal</text>
<text x="95.4" y="269.4">operation.</text>
<text x="106.1" y="269.4">U7</text>
<text x="109.8" y="269.4">unit</text>
<text x="114.6" y="269.4">C is</text>
<text x="119.9" y="269.4">on</text>
<text x="123.3" y="269.4">sheet</text>
</g>
<g font-size="1.5" fill="#a90000">
<text x="261.4" y="59.6" transform="rotate(-90 261.4 59.6)">21</text>
<text x="281.7" y="59.6" transform="rotate(-90 281.7 59.6)">20</text>
<text x="73.4" y="62.1" transform="rotate(-90 73.4 62.1)">11</text>
<text x="86.1" y="62.1" transform="rotate(-90 86.1 62.1)">39</text>
<text x="98.8" y="62.1" transform="rotate(-90 98.8 62.1)">56</text>
<text x="237.6" y="68.3">25</text>
<text x="303.6" y="68.3">18</text>
<text x="57.8" y="73.4">5</text>
<text x="113.1" y="73.4">59</text>
<text x="113.1" y="83.6">58</text>
<text x="237.6" y="78.5">26</text>
<text x="303.6" y="78.5">19</text>
<text x="57.8" y="88.6">4</text>
<text x="237.6" y="88.6">27</text>
<text x="303.6" y="88.6">16</text>
<text x="113.1" y="93.7">55</text>
<text x="238.1" y="98.8">6</text>
<text x="303.6" y="98.8">32</text>
<text x="73.4" y="107.3" transform="rotate(-90 73.4 107.3)">8</text>
<text x="86.1" y="107.8" transform="rotate(-90 86.1 107.8)">40</text>
<text x="98.8" y="107.8" transform="rotate(-90 98.8 107.8)">57</text>
<text x="113.1" y="103.9">54</text>
<text x="238.1" y="103.9">7</text>
<text x="238.1" y="109">9</text>
<text x="303.6" y="109">33</text>
<text x="237.6" y="114">10</text>
<text x="271.5" y="120.5" transform="rotate(-90 271.5 120.5)">17</text>
<text x="349.9" y="185.2">1</text>
<text x="349.9" y="189">2</text>
<text x="349.9" y="192.8">3</text>
<text x="349.9" y="196.6">4</text>
<text x="349.9" y="200.4">5</text>
<text x="349.9" y="204.2">6</text>
</g>
<g font-size="1.5" fill="#006464">
<text x="74.4" y="67.9" transform="rotate(-90 74.4 67.9)">VCC</text>
<text x="87.1" y="67.9" transform="rotate(-90 87.1 67.9)">VCC</text>
<text x="99.8" y="69.9" transform="rotate(-90 99.8 69.9)">AVCC0</text>
<text x="242.3" y="69.4">~{RES}</text>
<text x="289.1" y="69.4">P915/USB_DM</text>
<text x="62" y="74.4">VCL</text>
<text x="98.9" y="74.4">P010/VREFH0</text>
<text x="262.4" y="73.5" transform="rotate(-90 262.4 73.5)">VCC_USB_LDO</text>
<text x="282.7" y="77.7" transform="rotate(-90 282.7 77.7)">VCC_USB/3V3_OUT</text>
<text x="242.3" y="79.5">P201/MD</text>
<text x="289.3" y="79.5">P914/USB_DP</text>
<text x="62" y="89.7">VBATT</text>
<text x="99.2" y="84.6">P011/VREFL0</text>
<text x="242.3" y="89.7">P200/NMI</text>
<text x="287.2" y="89.7">P407/USB_VBUS</text>
<text x="100" y="94.8">P012/VREFH</text>
<text x="242.3" y="99.8">P215/XCIN</text>
<text x="290.2" y="99.8">P300/SWCLK</text>
<text x="74.4" y="103.1" transform="rotate(-90 74.4 103.1)">VSS</text>
<text x="87.1" y="103.1" transform="rotate(-90 87.1 103.1)">VSS</text>
<text x="99.8" y="103.1" transform="rotate(-90 99.8 103.1)">AVSS0</text>
<text x="100.2" y="104.9">P013/VREFL</text>
<text x="242.3" y="104.9">P214/XCOUT</text>
<text x="242.3" y="110">P213/XTAL</text>
<text x="290.5" y="110">P108/SWDIO</text>
<text x="242.3" y="115.1">P212/EXTAL</text>
<text x="272.6" y="115.8" transform="rotate(-90 272.6 115.8)">VSS_USB</text>
<text x="354.1" y="186.2">VTREF_5V</text>
<text x="354.1" y="190">SWDIO</text>
<text x="354.1" y="193.8">SWCLK</text>
<text x="354.1" y="197.6">SWO</text>
<text x="354.1" y="201.4">~{RESET}</text>
<text x="354.1" y="205.2">GND</text>
</g>
<g font-size="1.5" fill="#0000c2">
<text x="333" y="148.6">U7.21</text>
<text x="338.9" y="148.6">USB-LDO</text>
<text x="347.8" y="148.6">bypass</text>
<text x="21.6" y="179.1">U7.11</text>
<text x="59.7" y="179.1">U7.39</text>
<text x="97.8" y="179.1">U7.56</text>
<text x="135.9" y="179.1">5V</text>
<text x="139" y="179.1">bulk</text>
<text x="17.8" y="233.7">C35:</text>
<text x="22.6" y="233.7">VCL only</text>
<text x="332.7" y="229.9">J8.4</text>
<text x="332.7" y="231.7">Use</text>
<text x="332.7" y="233.4">with</text>
<text x="336.8" y="231.7">a</text>
<text x="337.1" y="233.4">5V</text>
<text x="337.3" y="229.9">SWO not</text>
<text x="338.9" y="231.7">debugger</text>
<text x="340.2" y="233.4">target</text>
<text x="345.5" y="229.9">routed.</text>
<text x="346.1" y="233.4">signals.</text>
<text x="347.5" y="231.7">compatible</text>
<text x="17.8" y="235.5">C36:</text>
<text x="17.8" y="237.3">C37:</text>
<text x="22.6" y="235.5">ADC reference</text>
<text x="22.6" y="237.3">DAC reference</text>
</g>
</svg>
